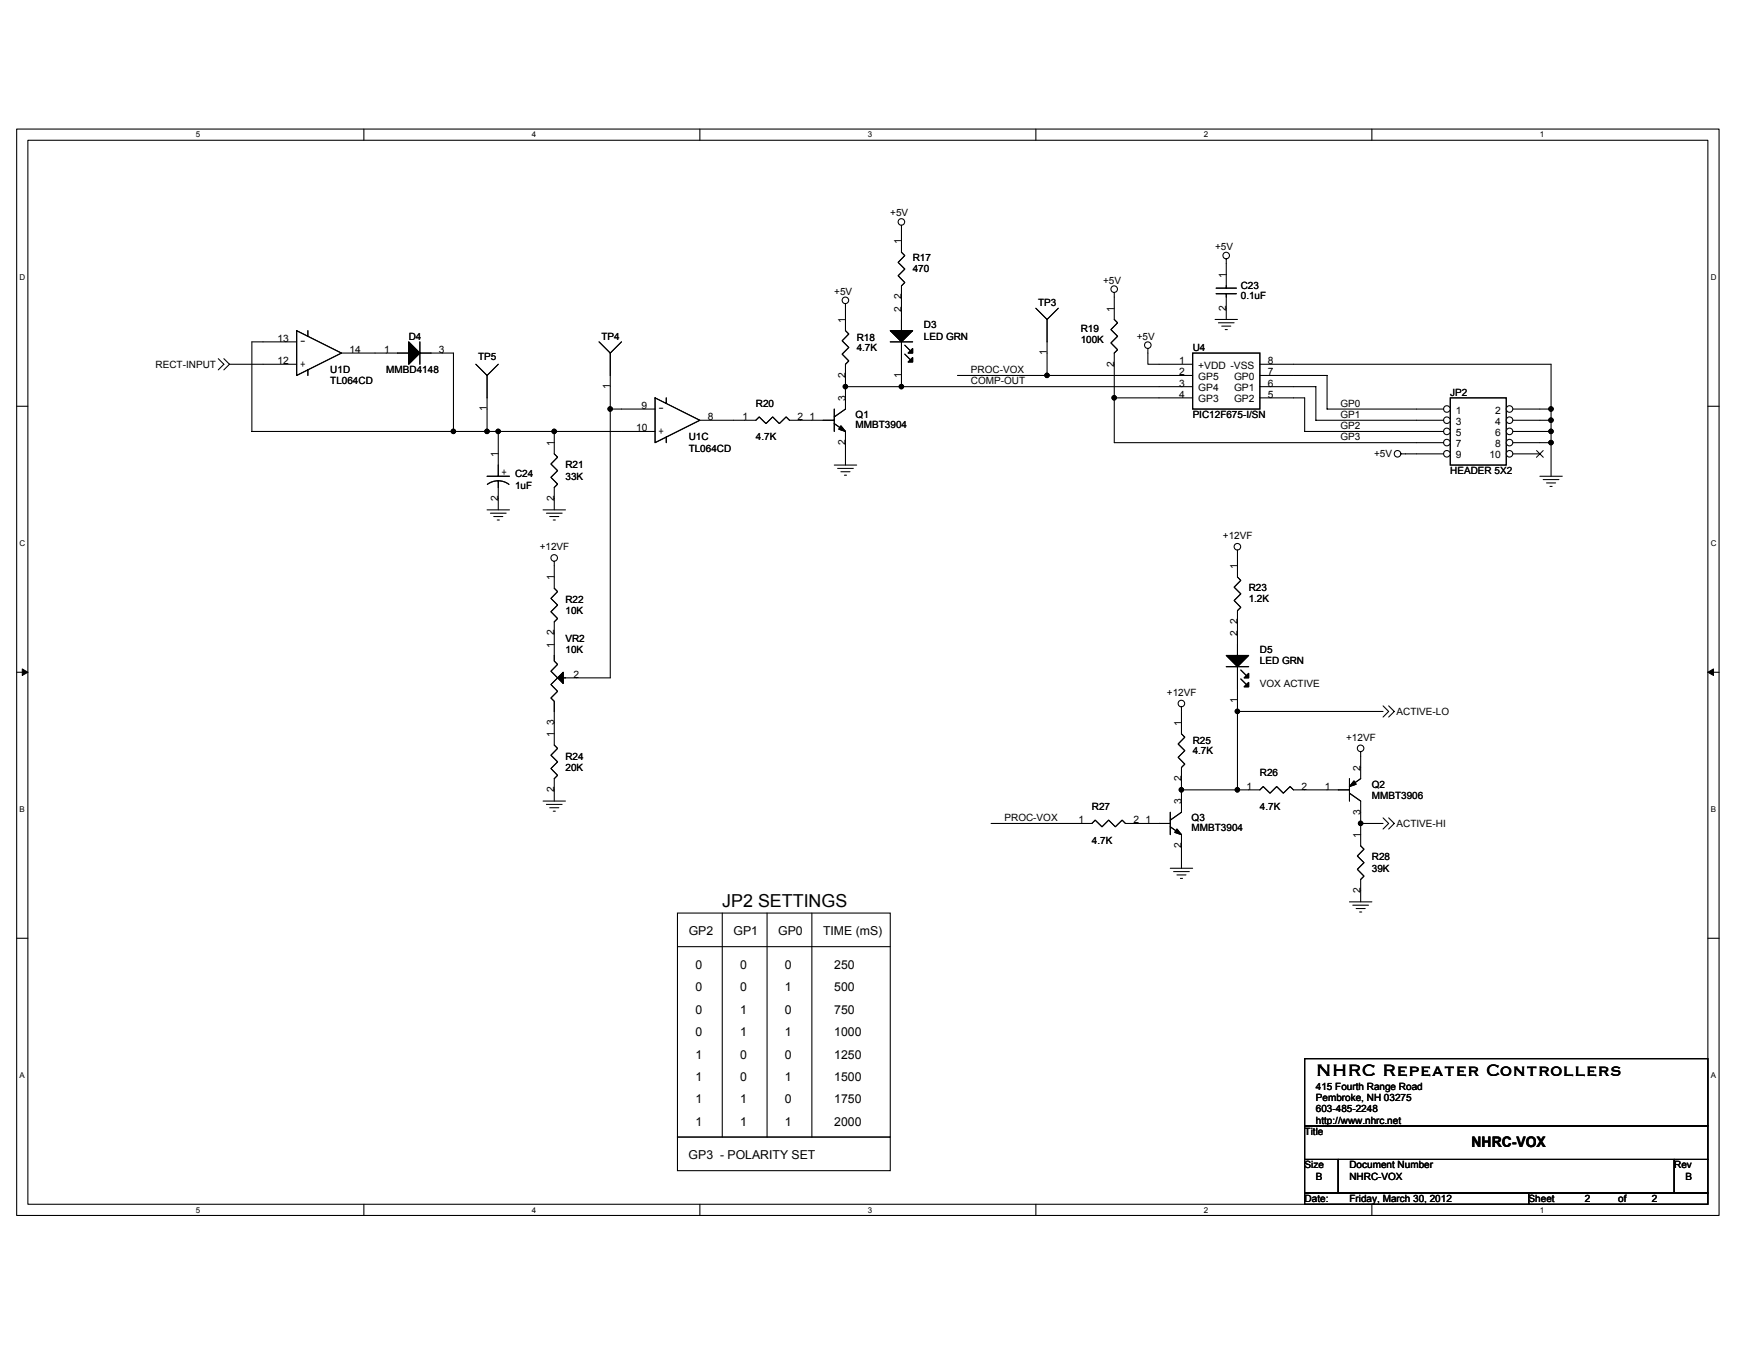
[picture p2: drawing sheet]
<svg xmlns="http://www.w3.org/2000/svg" width="279mm" height="216mm" viewBox="0 0 279 216" stroke-linecap="round" stroke-linejoin="round" font-family="sans-serif">
<path d="M2.6 20.5h270.3v172.5h-270.3zM4.4 22.3h266.7v168.9h-266.7z" fill="none" stroke="#000" stroke-width=".17"/>
<g fill="#fff">
<path d="M31.1 20.7h.7v1.4h-.7z"/>
<path d="M31.1 191.4h.7v1.4h-.7z"/>
</g>
<path d="M57.8 20.5v1.8M57.8 191.2v1.8" fill="none" stroke="#000" stroke-width=".17"/>
<g fill="#fff">
<path d="M84.4 20.7h.7v1.4h-.7z"/>
<path d="M84.4 191.4h.7v1.4h-.7z"/>
</g>
<path d="M111.1 20.5v1.8M111.1 191.2v1.8" fill="none" stroke="#000" stroke-width=".17"/>
<g fill="#fff">
<path d="M137.8 20.7h.7v1.4h-.7z"/>
<path d="M137.8 191.4h.7v1.4h-.7z"/>
</g>
<path d="M164.4 20.5v1.8M164.4 191.2v1.8" fill="none" stroke="#000" stroke-width=".17"/>
<g fill="#fff">
<path d="M191.1 20.7h.7v1.4h-.7z"/>
<path d="M191.1 191.4h.7v1.4h-.7z"/>
</g>
<path d="M217.8 20.5v1.8M217.8 191.2v1.8" fill="none" stroke="#000" stroke-width=".17"/>
<g fill="#fff">
<path d="M244.5 20.7h.7v1.4h-.7z"/>
<path d="M244.5 191.4h.7v1.4h-.7z"/>
<path d="M3.1 43.4h.9v1.4h-.9z"/>
<path d="M271.6 43.4h.9v1.4h-.9z"/>
<path d="M3.1 85.6h.9v1.4h-.9z"/>
<path d="M271.6 85.6h.9v1.4h-.9z"/>
</g>
<path d="M2.6 64.5h1.8M271.1 64.5h1.8" fill="none" stroke="#000" stroke-width=".17"/>
<g fill="#fff">
<path d="M3.1 127.8h.8v1.4h-.8z"/>
<path d="M271.6 127.8h.8v1.4h-.8z"/>
</g>
<path d="M2.6 106.7h1.8M271.1 106.7h1.8" fill="none" stroke="#000" stroke-width=".17"/>
<path d="M3.5 106.2l.9 .5-.9 .5zM271.1 106.7l.9-.5v1z" fill="#000" stroke="#000" stroke-width=".16"/>
<g fill="#fff">
<path d="M3.1 170.1h.8v1.4h-.8z"/>
<path d="M271.5 170.1h.9v1.4h-.9z"/>
</g>
<g fill="none" stroke="#000" stroke-width=".17">
<path d="M143.1 35.8v4.2l.5 .6-1 1.1 1 1-1 1.1 1 1.1-.5 .5v7.1M34.6 56.9l.9 .9-.9 .9M35.5 56.9l.9 .9M36.4 57.8l-.9 .9M36.4 57.8h10.7M47.1 52.5l7.1 3.5-7.1 3.6zM47.1 54.3h-7.1v14.2h64M48.9 52.5v.9M48.9 58.7v.9M54.2 56h10.7M66.7 56h5.3v12.5M66.7 54.3v3.5"/>
<path d="M75.5 57.8l1.8 1.8 1.8-1.8M77.3 59.6v8.9M95.1 54.3l1.8 1.7 1.8-1.7M96.9 56v51.6h-7.5M134.2 59.6v5.3l-1.8 1.3M134.2 48.2v2.5M141.3 54.3h3.6M143.1 54.3v7.1M143.6 54.8l.9 .9M143.6 56.2l.9 .9M152 59.6h32M164.4 48.9l1.8 1.8 1.8-1.8"/>
<path d="M166.2 50.7v8.9M176.9 46.4v4.3l.5 .5-1 1.1 1 1.1-1 1 1 1.1-.5 .5v14.3h48M182.2 55.3v2.5h1.8M192.9 50.7h3.5M193.1 46.6h3.2M193.1 45.7h3.2M193.4 51.2h2.5M194 51.8h1.4M194.5 52.3h.3M194.7 41.1v4.6M194.7 46.6v4.1M205.3 57.8h40.9v17.8"/>
<path d="M205.3 59.6h5.4v5.3h14.2M77.3 75.6h3.6M77.4 76.9a2.86 2.86 0 0 1 3.4 0M79.1 68.5v7.1M79.1 76.3v4.6M88 68.5v3.6l.5 .5-1 1.1 1 1-1 1.1 1 1.1-.5 .5v3.5M96.9 64.9h7.1M104 63.2l7.1 3.5-7.1 3.6zM105.8 63.2v.9M105.8 69.4v.9M111.1 66.7h8.9l.5-.5 1.1 1 1.1-1 1 1 1.1-1 .5 .5h7.1M132.4 67.2l1.8 1.3v5.3"/>
<path d="M132.4 73.8h3.6M132.4 64.9v3.6M133 74.4h2.5M133.5 74.9h1.4M134 75.4h.4M134.2 61.4h49.8M176.9 63.2h7.1M205.3 63.2h1.8v5.3h17.8M205.3 61.4h3.6v5.3h16M222.4 72.1h2.5M230.2 63.2h8.9v10.6h-8.9zM244.5 68.5h1.7"/>
<path d="M244.5 64.9h1.7M244.5 70.3h1.7M244.5 66.7h1.7M244.5 75.6h3.5M245 76.1h2.5M245.5 76.7h1.5M246.1 77.2h.3M77.3 80.9h3.6M77.9 81.5h2.4M78.4 82h1.4M78.9 82.5h.4M86.2 80.9h3.6"/>
<path d="M86.7 81.5h2.5M87.3 82h1.4M87.8 82.5h.4M88 89.1v4.3l.5 .5-1 1.1 1 1.1-1 1 1 1.1-.5 .5v6.2l.5 .6-1 1.1 1 1-1 1.1 1 1-1 1.1 .5 .5v5.2M196.4 87.3v4.3l.6 .5-1.1 1.1 1.1 1.1-1.1 1 1.1 1.1-.6 .5v7.2M187.6 112.2v2.5M194.7 105.8h3.5M196.4 105.8v19.6M196.4 112.9h23.2M197 106.4l.9 .9M197 107.8l.9 .9M216 119.3v4.3l-1.8 1.3"/>
<path d="M219.6 112.1l.9 .8-.9 .9M220.5 112.1l.8 .8-.8 .9M86.2 127.2h3.6M86.7 127.7h2.5M87.3 128.2h1.4M87.8 128.8h.4M88 125.4v1.8M157.3 130.7h14.3M180.4 130.7h5.4M185.8 131.3l1.8 1.2v5.3M185.8 137.8h3.5M185.8 128.9v3.6"/>
<path d="M186.3 138.4h2.5M186.8 138.9h1.5M187.4 139.4h.3M187.6 123.6v5.3l-1.8 1.3M187.6 125.4h12.4l.5-.5 1.1 1 1.1-1 1 1 1.1-1 .5 .5h8.9M214.2 125.9l1.8 1.3v7.1l.5 .5-1 1.1 1 1-1 1.1 1 1.1-.5 .5v3.6M214.2 123.6v3.6M216 130.7h3.6M219.6 129.8l.9 .9-.9 .9M220.5 129.8l.8 .9-.8 .9M2.6 148.9h1.8M107.5 144.9h33.8v35.6h-33.8z"/>
<path d="M107.5 150.3h33.8M114.7 144.9v35.6M121.8 144.9v35.6M128.9 144.9v35.6M214.2 143.2h3.6M214.8 143.7h2.5M215.3 144.2h1.4M215.8 144.8h.4M271.1 148.9h1.8M207.1 168.1h64v10.6h-64zM207.1 178.7h64v5.4h-64zM107.5 180.5h33.8v5.3h-33.8z"/>
<path d="M207.1 184.1h5.3v5.3h-5.3zM207.1 189.4h35.6v1.8h-35.6zM212.4 184.1h53.4v5.3h-53.4zM242.7 189.4h28.4v1.8h-28.4zM265.8 184.1h5.3v5.3h-5.3z"/>
<circle cx="143.1" cy="35.2" r=".52"/>
<circle cx="134.2" cy="47.7" r=".52"/>
<circle cx="176.9" cy="45.9" r=".52"/>
<circle cx="182.2" cy="54.8" r=".52"/>
<circle cx="194.7" cy="40.6" r=".52"/>
<circle cx="221.9" cy="72" r=".52"/>
<circle cx="88" cy="88.6" r=".52"/>
<circle cx="196.4" cy="86.8" r=".52"/>
<circle cx="187.5" cy="111.7" r=".52"/>
<circle cx="216" cy="118.8" r=".52"/>
</g>
<g fill="#000" stroke="#000" stroke-width=".17">
<path d="M64.9 54.3l1.8 1.7-1.8 1.8z" fill-rule="evenodd"/>
<path d="M64.9 54.3l1.8 1.7-1.8 1.8z" fill-rule="evenodd"/>
<path d="M141.3 52.5h3.6l-1.8 1.8z" fill-rule="evenodd"/>
<path d="M144.9 55.3v.7h-.7z" fill-rule="evenodd"/>
<path d="M144.2 57.5l.7-.7v.7z" fill-rule="evenodd"/>
<path d="M141.3 52.5h3.6l-1.8 1.8z" fill-rule="evenodd"/>
<path d="M144.9 55.3v.7h-.7z" fill-rule="evenodd"/>
<path d="M144.2 57.5l.7-.7v.7z" fill-rule="evenodd"/>
<path d="M133.5 67.6l.7 .9-1-.4z" fill-rule="evenodd"/>
<path d="M133.5 67.6l.7 .9-1-.4z" fill-rule="evenodd"/>
<path d="M89.4 106.7v1.8l-.9-.9z" fill-rule="evenodd"/>
<path d="M89.4 106.7v1.8l-.9-.9z" fill-rule="evenodd"/>
<path d="M194.7 104.1h3.5l-1.8 1.7z" fill-rule="evenodd"/>
<path d="M197.5 107.6l.7-.7v.7z" fill-rule="evenodd"/>
<path d="M197.5 109l.7-.7v.7z" fill-rule="evenodd"/>
<path d="M194.7 104.1h3.5l-1.8 1.7z" fill-rule="evenodd"/>
<path d="M197.5 107.6l.7-.7v.7z" fill-rule="evenodd"/>
<path d="M197.5 109l.7-.7v.7z" fill-rule="evenodd"/>
<path d="M186.8 131.6l.8 .9-1.1-.4z" fill-rule="evenodd"/>
<path d="M186.8 131.6l.8 .9-1.1-.4z" fill-rule="evenodd"/>
<path d="M214.9 124l.4 .5-1.1 .4z" fill-rule="evenodd"/>
<path d="M214.9 124l.4 .5-1.1 .4z" fill-rule="evenodd"/>
<circle cx="166.2" cy="59.6" r=".35"/>
<circle cx="72" cy="68.5" r=".35"/>
<circle cx="77.3" cy="68.5" r=".35"/>
<circle cx="79.1" cy="68.5" r=".35"/>
<circle cx="88" cy="68.5" r=".35"/>
<circle cx="96.9" cy="64.9" r=".35"/>
<circle cx="134.2" cy="61.4" r=".35"/>
<circle cx="143.1" cy="61.4" r=".35"/>
<circle cx="176.9" cy="63.1" r=".35"/>
<circle cx="246.2" cy="70.3" r=".35"/>
<circle cx="246.2" cy="68.5" r=".35"/>
<circle cx="246.2" cy="64.9" r=".35"/>
<circle cx="246.2" cy="66.7" r=".35"/>
<circle cx="196.4" cy="112.9" r=".35"/>
<circle cx="187.5" cy="125.4" r=".35"/>
<circle cx="196.4" cy="125.4" r=".35"/>
<circle cx="216" cy="130.7" r=".35"/>
</g>
<circle cx="229.7" cy="64.9" r=".52" fill="#fff" stroke="#000" stroke-width=".17"/>
<path d="M224.9 64.9h4.3" fill="none" stroke="#000" stroke-width=".17"/>
<circle cx="239.6" cy="64.9" r=".52" fill="#fff" stroke="#000" stroke-width=".17"/>
<path d="M240.2 64.9h4.3" fill="none" stroke="#000" stroke-width=".17"/>
<circle cx="229.7" cy="66.7" r=".52" fill="#fff" stroke="#000" stroke-width=".17"/>
<path d="M224.9 66.7h4.3" fill="none" stroke="#000" stroke-width=".17"/>
<circle cx="239.6" cy="66.7" r=".52" fill="#fff" stroke="#000" stroke-width=".17"/>
<path d="M240.2 66.7h4.3" fill="none" stroke="#000" stroke-width=".17"/>
<circle cx="229.7" cy="68.5" r=".52" fill="#fff" stroke="#000" stroke-width=".17"/>
<path d="M224.9 68.5h4.3" fill="none" stroke="#000" stroke-width=".17"/>
<circle cx="239.6" cy="68.5" r=".52" fill="#fff" stroke="#000" stroke-width=".17"/>
<path d="M240.2 68.5h4.3" fill="none" stroke="#000" stroke-width=".17"/>
<circle cx="229.7" cy="70.3" r=".52" fill="#fff" stroke="#000" stroke-width=".17"/>
<path d="M224.9 70.3h4.3" fill="none" stroke="#000" stroke-width=".17"/>
<circle cx="239.6" cy="70.3" r=".52" fill="#fff" stroke="#000" stroke-width=".17"/>
<path d="M240.2 70.3h4.3" fill="none" stroke="#000" stroke-width=".17"/>
<circle cx="229.7" cy="72" r=".52" fill="#fff" stroke="#000" stroke-width=".17"/>
<path d="M224.9 72.1h4.3" fill="none" stroke="#000" stroke-width=".17"/>
<circle cx="239.6" cy="72" r=".52" fill="#fff" stroke="#000" stroke-width=".17"/>
<g fill="none" stroke="#000" stroke-width=".17">
<path d="M134.2 50.7v1.8l.5 .5-1 1.1 1 1.1-1 1 1 1.1-.5 .5v1.8M184 57.8h5.3M184 59.6h5.3M189.3 56h10.7v8.9h-10.7zM200 57.8h5.3M200 59.6h5.3M184 61.4h5.3M184 63.2h5.3M200 61.4h5.3M200 63.2h5.3M240.2 72.1h4.3M88 116.5v1.8l.5 .5-1 1.1 1 1-1 1.1 1 1.1-.5 .5v1.8"/>
<path d="M187.6 114.7v1.8l.5 .5-1.1 1.1 1.1 1.1-1.1 1 1.1 1.1-.5 .5v1.8M171.6 130.7h1.7l.6-.5 1 1.1 1.1-1.1 1.1 1.1 1-1.1 .6 .5h1.7"/>
</g>
<path d="M243.9 71.5l1.1 1.1M245 71.5l-1.1 1.1" fill="none" stroke="#000" stroke-width=".16"/>
<g fill="#000" stroke="#000" stroke-width=".17">
<circle cx="166.2" cy="59.6" r=".35"/>
<circle cx="72" cy="68.5" r=".35"/>
<circle cx="77.3" cy="68.5" r=".35"/>
<circle cx="79.1" cy="68.5" r=".35"/>
<circle cx="88" cy="68.5" r=".35"/>
<circle cx="96.9" cy="64.9" r=".35"/>
<circle cx="134.2" cy="61.4" r=".35"/>
<circle cx="143.1" cy="61.4" r=".35"/>
<circle cx="176.9" cy="63.1" r=".35"/>
<circle cx="246.2" cy="70.3" r=".35"/>
<circle cx="246.2" cy="68.5" r=".35"/>
<circle cx="246.2" cy="64.9" r=".35"/>
<circle cx="246.2" cy="66.7" r=".35"/>
<circle cx="196.4" cy="112.9" r=".35"/>
<circle cx="187.5" cy="125.4" r=".35"/>
<circle cx="196.4" cy="125.4" r=".35"/>
<circle cx="216" cy="130.7" r=".35"/>
</g>
<text font-size="3.4" x="208.9" y="170.8">NHRC Repeater Controllers</text>
<text font-size="2.8" x="114.7" y="143.9">JP2 SETTINGS</text>
<text font-size="2.3" x="233.6" y="182.1">NHRC-VOX</text>
<g font-size="1.9">
<text x="109.3" y="148.5">GP2</text>
<text x="116.4" y="148.5">GP1</text>
<text x="123.5" y="148.5">GP0</text>
<text x="130.7" y="148.5">TIME (mS)</text>
<text x="110.4" y="153.8">0</text>
<text x="117.5" y="153.8">0</text>
<text x="124.6" y="153.8">0</text>
<text x="132.4" y="153.8">250</text>
<text x="110.4" y="157.4">0</text>
<text x="110.4" y="160.9">0</text>
<text x="117.5" y="157.4">0</text>
<text x="117.5" y="160.9">1</text>
<text x="124.6" y="160.9">0</text>
<text x="124.6" y="157.4">1</text>
<text x="132.4" y="157.4">500</text>
<text x="132.4" y="160.9">750</text>
<text x="110.4" y="164.5">0</text>
<text x="117.5" y="164.5">1</text>
<text x="124.6" y="164.5">1</text>
<text x="132.4" y="164.5">1000</text>
<text x="110.4" y="168">1</text>
<text x="110.4" y="171.6">1</text>
<text x="117.5" y="168">0</text>
<text x="117.5" y="171.6">0</text>
<text x="124.6" y="168">0</text>
<text x="124.6" y="171.6">1</text>
<text x="132.4" y="168">1250</text>
<text x="132.4" y="171.6">1500</text>
<text x="110.4" y="175.2">1</text>
<text x="110.4" y="178.7">1</text>
<text x="117.5" y="178.7">1</text>
<text x="117.5" y="175.2">1</text>
<text x="124.6" y="175.2">0</text>
<text x="124.6" y="178.7">1</text>
<text x="132.4" y="175.2">1750</text>
<text x="132.4" y="178.7">2000</text>
<text x="109.3" y="184">GP3 - POLARITY SET</text>
</g>
<g font-size="1.6">
<text x="141.3" y="34.4">+5V</text>
<text x="143.1" y="38.8" transform="rotate(-90 143.1 38.8)">1</text>
<text x="144.9" y="41.5">R17</text>
<text x="192.9" y="39.7">+5V</text>
<text x="132.4" y="46.8">+5V</text>
<text x="143.1" y="47.5" transform="rotate(-90 143.1 47.5)">2</text>
<text x="144.9" y="43.2">470</text>
<text x="175.1" y="45">+5V</text>
<text x="194.6" y="44.1" transform="rotate(-90 194.6 44.1)">1</text>
<text x="197" y="45.9">C23</text>
<text x="197" y="47.5">0.1uF</text>
<text x="64.9" y="53.9">D4</text>
<text x="95.5" y="53.9">TP4</text>
<text x="134.2" y="51.2" transform="rotate(-90 134.2 51.2)">1</text>
<text x="143.1" y="49.5" transform="rotate(-90 143.1 49.5)">2</text>
<text x="146.7" y="52.1">D3</text>
<text x="146.7" y="53.9">LED GRN</text>
<text x="164.8" y="48.6">TP3</text>
<text x="171.6" y="52.7">R19</text>
<text x="176.9" y="49.5" transform="rotate(-90 176.9 49.5)">1</text>
<text x="180.4" y="53.9">+5V</text>
<text x="194.6" y="49.3" transform="rotate(-90 194.6 49.3)">2</text>
<text x="24.7" y="58.4">RECT-INPUT</text>
<text x="44.1" y="54.3">13</text>
<text x="44.1" y="57.8">12</text>
<text x="47.6" y="54.6">-</text>
<text x="47.6" y="58.2">+</text>
<text x="52.4" y="59.2">U1D</text>
<text x="55.5" y="56">14</text>
<text x="61" y="56">1</text>
<text x="61.3" y="59.2">MMBD4148</text>
<text x="69.7" y="56">3</text>
<text x="75.9" y="57.1">TP5</text>
<text x="134.2" y="60" transform="rotate(-90 134.2 60)">2</text>
<text x="136" y="54.1">R18</text>
<text x="136" y="55.7">4.7K</text>
<text x="143.1" y="60" transform="rotate(-90 143.1 60)">1</text>
<text x="154.1" y="59.2">PROC-VOX</text>
<text x="166.2" y="56.4" transform="rotate(-90 166.2 56.4)">1</text>
<text x="171.6" y="54.4">100K</text>
<text x="176.9" y="58.2" transform="rotate(-90 176.9 58.2)">2</text>
<text x="187.2" y="57.8">1</text>
<text x="187.2" y="59.6">2</text>
<text x="189.3" y="55.7">U4</text>
<text x="190.2" y="58.5">+VDD -VSS</text>
<text x="201.3" y="59.6">7</text>
<text x="201.3" y="57.8">8</text>
<text x="52.4" y="61">TL064CD</text>
<text x="77.3" y="65.3" transform="rotate(-90 77.3 65.3)">1</text>
<text x="96.9" y="61.8" transform="rotate(-90 96.9 61.8)">1</text>
<text x="101.9" y="64.9">9</text>
<text x="104.5" y="65.3">-</text>
<text x="120" y="64.6">R20</text>
<text x="134.2" y="63.7" transform="rotate(-90 134.2 63.7)">3</text>
<text x="154.1" y="61">COMP-OUT</text>
<text x="187.2" y="61.4">3</text>
<text x="187.2" y="63.1">4</text>
<text x="190.2" y="60.3">GP5</text>
<text x="190.2" y="62.1">GP4</text>
<text x="190.2" y="63.9">GP3</text>
<text x="195.9" y="63.9">GP2</text>
<text x="195.9" y="62.1">GP1</text>
<text x="195.9" y="60.3">GP0</text>
<text x="201.3" y="63.1">5</text>
<text x="201.3" y="61.4">6</text>
<text x="212.8" y="64.6">GP0</text>
<text x="230.2" y="62.8">JP2</text>
<text x="231.1" y="65.7">1</text>
<text x="237.3" y="65.7">2</text>
<text x="88" y="70.8" transform="rotate(-90 88 70.8)">1</text>
<text x="101" y="68.5">10</text>
<text x="104.5" y="68.9">+</text>
<text x="109.3" y="69.9">U1C</text>
<text x="109.3" y="71.7">TL064CD</text>
<text x="112.4" y="66.7">8</text>
<text x="117.9" y="66.7">1</text>
<text x="120" y="69.9">4.7K</text>
<text x="126.6" y="66.7">2</text>
<text x="128.5" y="66.7">1</text>
<text x="134.2" y="70.7" transform="rotate(-90 134.2 70.7)">2</text>
<text x="135.8" y="66.4">Q1</text>
<text x="135.8" y="68">MMBT3904</text>
<text x="189.3" y="66.4">PIC12F675-I/SN</text>
<text x="212.8" y="69.9">GP3</text>
<text x="212.8" y="66.4">GP1</text>
<text x="212.8" y="68.1">GP2</text>
<text x="231.1" y="67.4">3</text>
<text x="231.1" y="69.2">5</text>
<text x="231.1" y="71">7</text>
<text x="237.3" y="67.4">4</text>
<text x="237.3" y="69.2">6</text>
<text x="237.3" y="71">8</text>
<text x="79.1" y="72.6" transform="rotate(-90 79.1 72.6)">1</text>
<text x="79.6" y="75.4">+</text>
<text x="81.8" y="75.8">C24</text>
<text x="81.8" y="77.6">1uF</text>
<text x="89.8" y="74.4">R21</text>
<text x="89.8" y="76.1">33K</text>
<text x="218.1" y="72.6">+5V</text>
<text x="230.2" y="75.2">HEADER 5X2</text>
<text x="231.1" y="72.8">9</text>
<text x="236.5" y="72.8">10</text>
<text x="79.1" y="79.5" transform="rotate(-90 79.1 79.5)">2</text>
<text x="88" y="79.5" transform="rotate(-90 88 79.5)">2</text>
<text x="85.7" y="87.3">+12VF</text>
<text x="194.1" y="85.6">+12VF</text>
<text x="88" y="92.1" transform="rotate(-90 88 92.1)">1</text>
<text x="89.8" y="95.7">R22</text>
<text x="196.4" y="90.4" transform="rotate(-90 196.4 90.4)">1</text>
<text x="198.2" y="93.7">R23</text>
<text x="198.2" y="95.5">1.2K</text>
<text x="88" y="100.9" transform="rotate(-90 88 100.9)">2</text>
<text x="89.8" y="101.9">VR2</text>
<text x="89.8" y="97.5">10K</text>
<text x="196.4" y="101" transform="rotate(-90 196.4 101)">2</text>
<text x="196.4" y="99.1" transform="rotate(-90 196.4 99.1)">2</text>
<text x="88" y="102.8" transform="rotate(-90 88 102.8)">1</text>
<text x="89.8" y="103.7">10K</text>
<text x="91" y="107.6">2</text>
<text x="200" y="103.7">D5</text>
<text x="200" y="105.5">LED GRN</text>
<text x="185.3" y="110.4">+12VF</text>
<text x="196.4" y="111.5" transform="rotate(-90 196.4 111.5)">1</text>
<text x="200" y="109">VOX ACTIVE</text>
<text x="221.7" y="113.5">ACTIVE-LO</text>
<text x="88" y="117" transform="rotate(-90 88 117)">1</text>
<text x="88" y="115.1" transform="rotate(-90 88 115.1)">3</text>
<text x="187.5" y="115.3" transform="rotate(-90 187.5 115.3)">1</text>
<text x="189.3" y="118.1">R25</text>
<text x="189.3" y="119.7">4.7K</text>
<text x="213.7" y="117.6">+12VF</text>
<text x="88" y="125.8" transform="rotate(-90 88 125.8)">2</text>
<text x="89.8" y="120.6">R24</text>
<text x="89.8" y="122.4">20K</text>
<text x="187.5" y="124" transform="rotate(-90 187.5 124)">2</text>
<text x="197.9" y="125.4">1</text>
<text x="200" y="123.3">R26</text>
<text x="206.6" y="125.4">2</text>
<text x="210.3" y="125.4">1</text>
<text x="216" y="122.4" transform="rotate(-90 216 122.4)">2</text>
<text x="217.8" y="125">Q2</text>
<text x="159.5" y="130.4">PROC-VOX</text>
<text x="171.2" y="130.7">1</text>
<text x="173.3" y="128.6">R27</text>
<text x="179.9" y="130.7">2</text>
<text x="181.9" y="130.7">1</text>
<text x="187.5" y="127.7" transform="rotate(-90 187.5 127.7)">3</text>
<text x="189.2" y="130.4">Q3</text>
<text x="189.2" y="132">MMBT3904</text>
<text x="200" y="128.6">4.7K</text>
<text x="216" y="129.3" transform="rotate(-90 216 129.3)">3</text>
<text x="217.8" y="126.8">MMBT3906</text>
<text x="221.7" y="131.3">ACTIVE-HI</text>
<text x="173.3" y="133.9">4.7K</text>
<text x="187.5" y="134.7" transform="rotate(-90 187.5 134.7)">2</text>
<text x="216" y="133" transform="rotate(-90 216 133)">1</text>
<text x="217.8" y="136.6">R28</text>
<text x="216" y="141.8" transform="rotate(-90 216 141.8)">2</text>
<text x="217.8" y="138.4">39K</text>
<text x="208.9" y="173">415 Fourth Range Road</text>
<text x="208.9" y="178.4">http://www.nhrc.net</text>
<text x="208.9" y="174.8">Pembroke, NH 03275</text>
<text x="208.9" y="176.6">603-485-2248</text>
<text x="207.1" y="180.1">Title</text>
<text x="207.1" y="185.5">Size</text>
<text x="214.2" y="185.5">Document Number</text>
<text x="265.8" y="185.5">Rev</text>
<text x="207.1" y="190.8">Date:</text>
<text x="208.9" y="187.3">B</text>
<text x="214.2" y="187.3">NHRC-VOX</text>
<text x="214.2" y="190.8">Friday, March 30, 2012</text>
<text x="242.7" y="190.8">Sheet</text>
<text x="251.6" y="190.8">2</text>
<text x="256.9" y="190.8">of</text>
<text x="262.2" y="190.8">2</text>
<text x="267.6" y="187.3">B</text>
</g>
<g font-size="1.3">
<text x="31.1" y="21.8">5</text>
<text x="84.4" y="21.8">4</text>
<text x="137.8" y="21.8">3</text>
<text x="191.1" y="21.8">2</text>
<text x="244.5" y="21.8">1</text>
<text x="3.1" y="44.5">D</text>
<text x="271.6" y="44.5">D</text>
<text x="3.1" y="86.7">C</text>
<text x="271.6" y="86.7">C</text>
<text x="3.1" y="129">B</text>
<text x="271.6" y="129">B</text>
<text x="3.1" y="171.2">A</text>
<text x="271.6" y="171.2">A</text>
<text x="31.1" y="192.5">5</text>
<text x="84.4" y="192.5">4</text>
<text x="137.8" y="192.5">3</text>
<text x="191.1" y="192.5">2</text>
<text x="244.5" y="192.5">1</text>
</g>
</svg>
